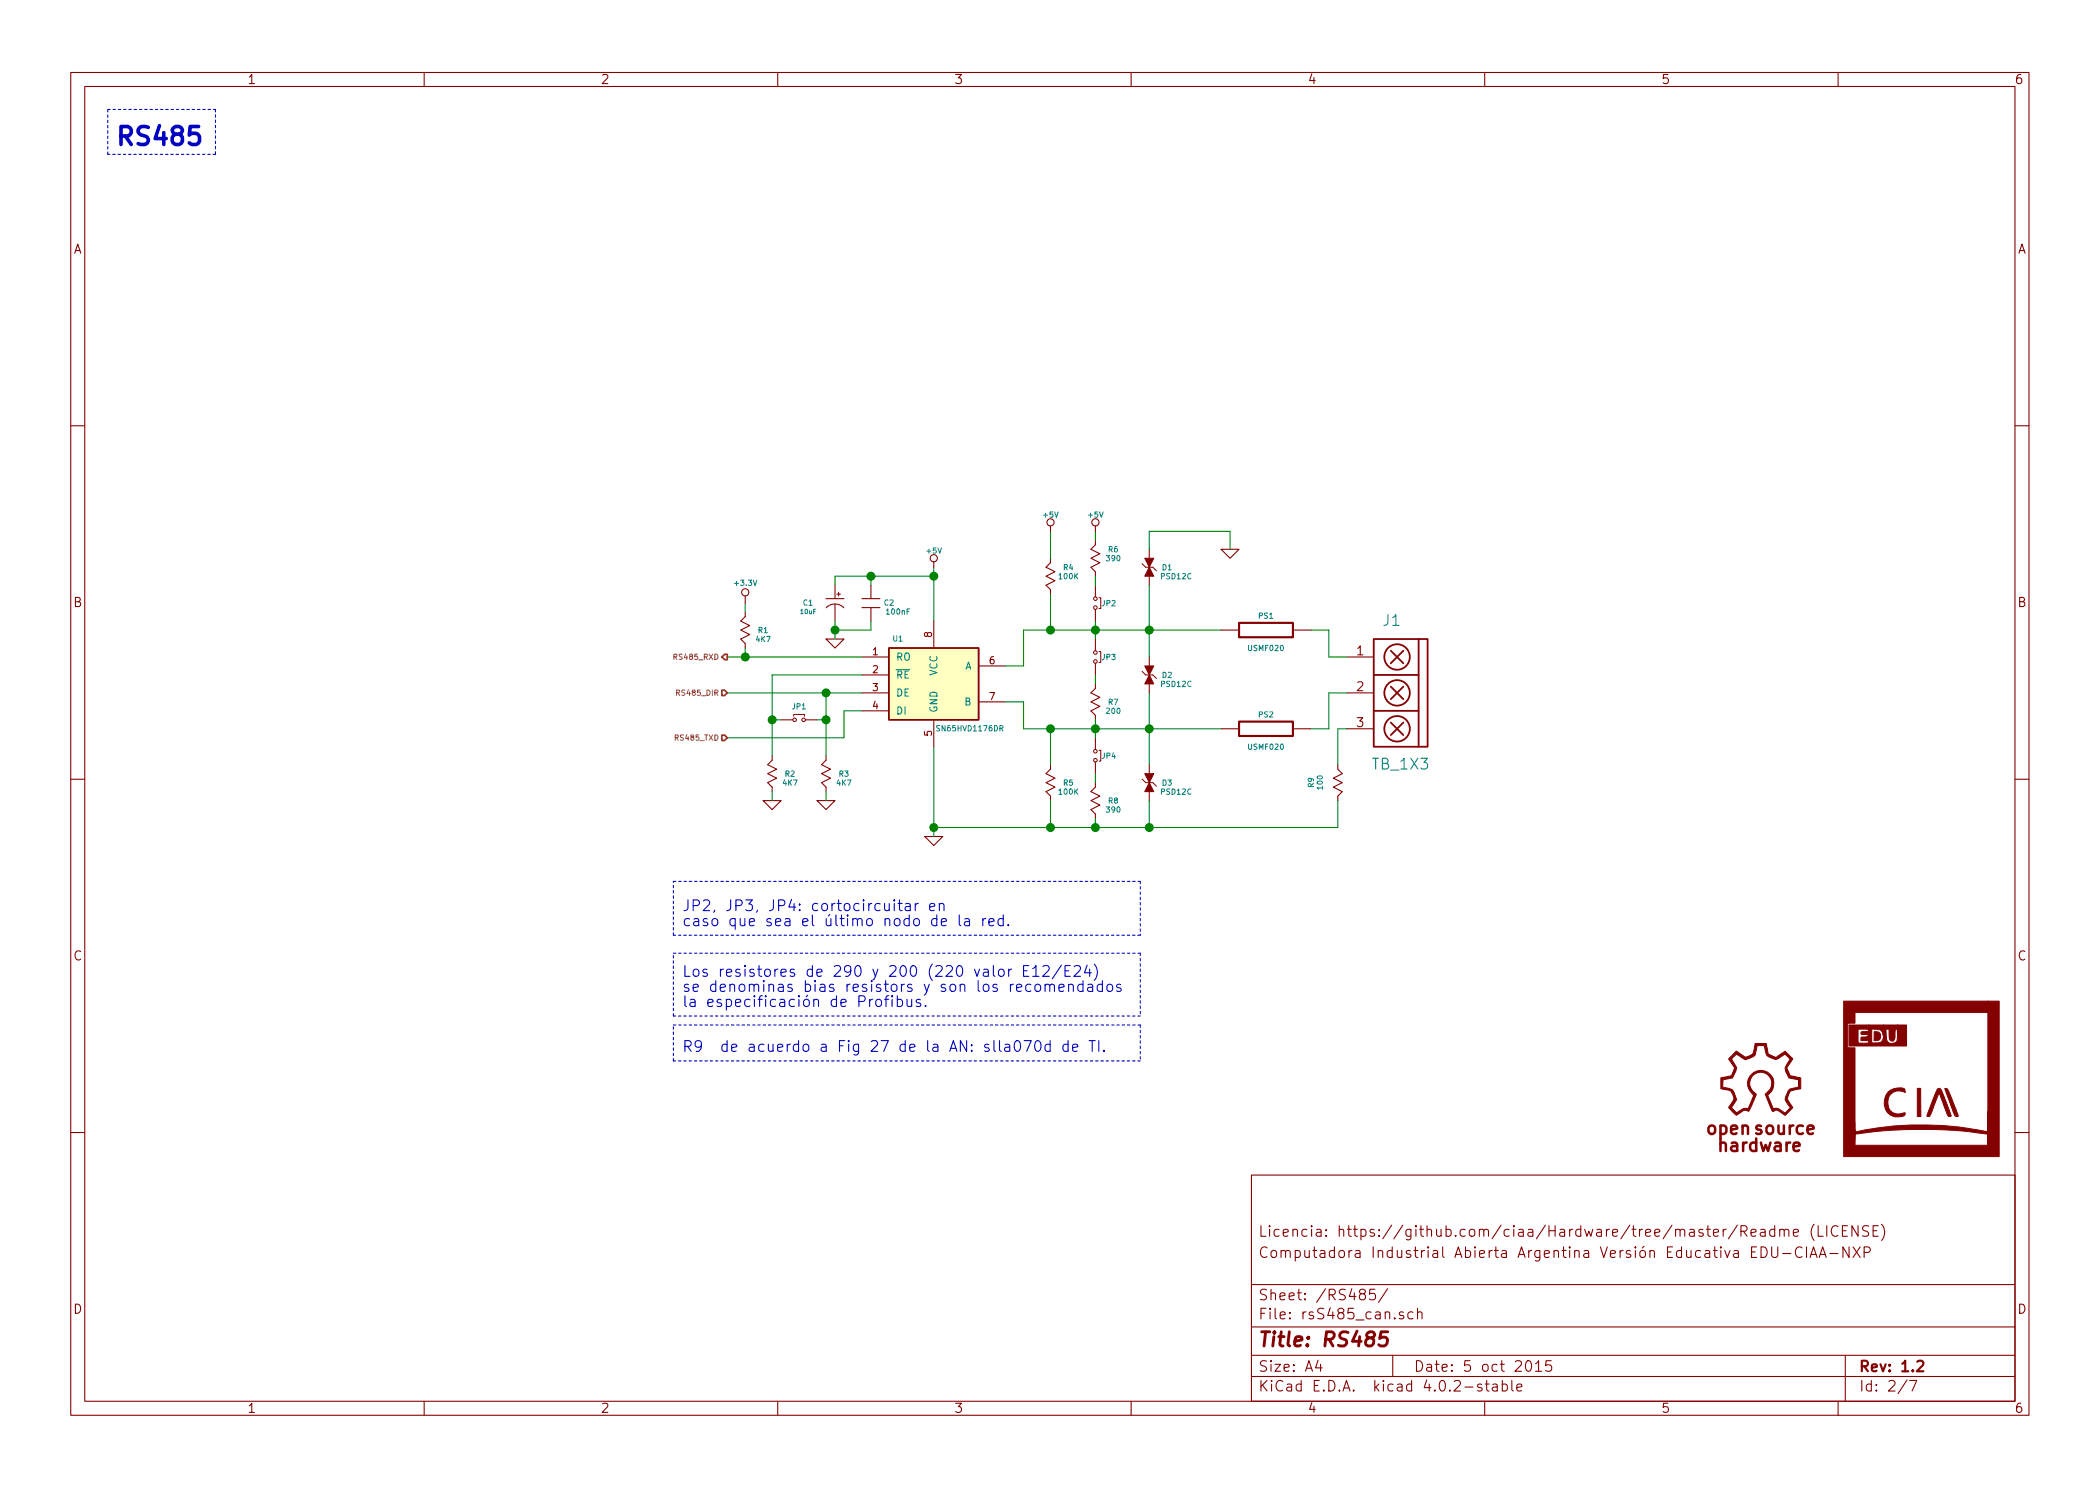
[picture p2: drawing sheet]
<svg xmlns="http://www.w3.org/2000/svg" width="297mm" height="210mm" viewBox="0 0 297 210" stroke-linecap="round" stroke-linejoin="round" font-family="sans-serif">
<g fill="none" stroke="#840000" stroke-width=".15">
<path d="M10 10.3h277v189.9h-277zM12 12.2h273v186.1h-273zM60 10.3v1.9M110 10.3v1.9M160 10.3v1.9M210 10.3v1.9M260 10.3v1.9M10 60.2h2M132.1 79.5v.8M148.6 79v.6l-.6 .7 1.2 .6-1.2 .6 1.2 .7-1.2 .6 .6 .6v.7M148.6 74.4v.8M154.9 76.4v.7l-.6 .6 1.3 .7-1.3 .6 1.3 .6-1.3 .7 .6 .6v.6"/>
<path d="M154.9 74.4v.8M162.6 77.7v1.3M172.7 77.7h2.6l-1.3 1.3zM285 60.2h2M105.4 86.6v.6l-.6 .7 1.2 .6-1.2 .6 1.2 .7-1.2 .6 .6 .7v.6M105.4 84.3v1M116.8 90.4h2.6l-1.3 1.3zM116.8 84.7h2.6M116.9 86a1.72 1.72 0 0 1 2.5 0M118.1 82.8v1.9M118.1 85.5v2.4M118.4 84.1h.5"/>
<path d="M118.6 83.8v.5M121.9 84.7h2.6M121.9 86h2.6M121.9 93h3.8M121.9 95.5h3.8M121.9 98h3.8M123.2 82.8v1.9M123.2 86v1.9M132.1 87.9v3.8M138.4 94.2h3.8M138.4 99.3h3.8M154.9 96.8v.6l-.6 .6 1.3 .7-1.3 .6 1.3 .6-1.3 .7 .6 .6v.6"/>
<path d="M154.9 82.8v1.6M154.9 86.2v1.7M154.9 90.4v1.7M154.9 93.8v1.7M162.6 81.5v1.3M162.6 93v1.2M162.6 96.8v1.2M172.7 89.1h2.6M182.9 89.1h2.5M190.5 93h3.8M190.5 98h3.8M10 110.3h2"/>
<path d="M107.9 113.3h2.6l-1.3 1.2zM109.2 106.9v.7l-.6 .6 1.3 .6-1.3 .7 1.3 .6-1.3 .6 .6 .7v.6M110.5 101.8h1.6M113.9 101.8h1.7M115.6 113.3h2.5l-1.3 1.2zM116.8 106.9v.7l-.6 .6 1.3 .6-1.3 .7 1.3 .6-1.3 .6 .6 .7v.6M121.9 100.6h3.8M130.8 118.4h2.5l-1.2 1.2zM132.1 101.8v3.9M148.6 108.2v.6l-.6 .7 1.2 .6-1.2 .6 1.2 .7-1.2 .6 .6 .6v.7M154.9 110.7v.7l-.6 .6 1.3 .6-1.3 .7 1.3 .6-1.3 .6 .6 .7v.6M154.9 104.4v1.6"/>
<path d="M154.9 107.8v1.7M162.6 108.2v1.3M162.6 112v1.3M172.7 103.1h2.6M182.9 103.1h2.5M189.2 108.2v.6l.7 .7-1.3 .6 1.3 .6-1.3 .7 1.3 .6-.7 .6v.7M190.5 103.1h3.8M285 110.3h2M10 160.2h2M177 166.3h108v32h-108zM249 174l.2-.1 .4 .1 .1 .9M249.7 174.3l-.5 .1-.2 .2v.2l.2 .1 .5-.1"/>
<path d="M250.6 176.4v1.2l.3 .3h.3l.3-.3v-1.2M251 174l-.4-.1-.3 .3 .1 .6 .2 .1 .4-.1M251 173.4v1.5M251.7 174.1a.38 .38 0 0 1 .7 0v.8M251.7 173.9v1M252.2 177.4h1.1M252.4 174.1a.36 .36 0 0 1 .3-.2 .36 .36 0 0 1 .3 .2v.8M253.7 174.4l.7-.1-.1-.3-.4-.1-.2 .2v.7l.2 .1 .4-.1M254.9 176.6a.6 .6 0 0 0-.8 0 .6 .6 0 0 0-.2 .7 .58 .58 0 0 0 .3 .6 .58 .58 0 0 0 .7-.1M255.5 176.4v1.5M256 177.9l.5-1.5 .5 1.5M256.2 177.5h.7"/>
<path d="M256.6 173.2a1.71 1.71 0 0 0 0 2.3M257.2 173.4v1.5h.7M257.3 177.9l.5-1.5 .5 1.5M257.5 177.5h.7M258.4 173.4v1.5M258.8 177.4h1.2M260 173.6a.6 .6 0 0 0-.8 0 .6 .6 0 0 0-.2 .7 .58 .58 0 0 0 .3 .6 .58 .58 0 0 0 .7-.1M260.6 174.1h.5M261.3 173.4h-.7v1.5h.7M261.5 176.4v1.5l-.8-1.5v1.5M262.1 176.4l1 1.5M262.8 173.4v1.5l-.8-1.5v1.5"/>
<path d="M263.1 176.4l-1 1.5M263.7 177.2h.6a.41 .41 0 0 0 .3-.4 .41 .41 0 0 0-.3-.4h-.6v1.5M264.3 173.5l-.2-.1-.5 .1a.35 .35 0 0 0-.2 .4 .35 .35 0 0 0 .3 .2l.5 .2a.35 .35 0 0 1 .1 .3 .35 .35 0 0 1-.3 .3l-.6-.1M264.9 174.1h.6M265.7 173.4h-.8v1.5h.8M266.1 173.2a1.71 1.71 0 0 1 0 2.3M285 160.2h2M60 198.3v1.9M110 198.3v1.9M160 198.3v1.9M177 194.8h108M177 191.8h108"/>
<path d="M177 187.8h108M177 181.8h108M186.4 192.5l-.3 1h.9M186.8 193v1M192.6 183.1l-.3-.3 .1-.2 .2-.2 .4 .1 .1 .2v.2l-.2 .2h-.3a.48 .48 0 0 0-.2 .7l.2 .1h.3l.2-.1a.48 .48 0 0 0-.2-.7M194.5 182.4h-.7l-.1 .7a.62 .62 0 0 1 .7 0l.2 .2-.1 .5-.2 .1h-.4l-.2-.1M196.3 182.3l-1.3 2M197 191.8v3M198.5 185.7a.37 .37 0 0 0-.6 .1v.1a.54 .54 0 0 0 .6 .3l.1 .1-.1 .2-.2 .1-.4-.1M199.8 185.7l-.4-.1-.3 .3 .1 .6 .2 .1 .4-.1M200.5 185.7a.38 .38 0 0 1 .6 .1v.8M200.5 185.1v1.5"/>
<path d="M209.6 195.9a.37 .37 0 0 0-.6 .1v.1a.54 .54 0 0 0 .6 .3l.1 .1-.1 .2-.2 .1-.4-.1M210 198.3v1.9M210.1 195.8h.5M210.3 195.3v1.3l.2 .2h.1M211.2 195.9l.1-.1 .4 .1 .1 .9M211.8 196.2l-.5 .1-.2 .2 .1 .2 .1 .1 .5-.1M212.5 195.9a.48 .48 0 0 1 .6 .1l.1 .1-.1 .6a.48 .48 0 0 1-.6 0M212.5 195.3v1.5M213.8 195.3v1.3l.2 .2M214.6 196.3l.7-.1-.1-.3-.4-.1-.2 .2v.7l.2 .1 .4-.1M215.9 192.7a.35 .35 0 0 1 .4-.2 .35 .35 0 0 1 .3 .3 .77 .77 0 0 1-.5 1.2 .9 .9 0 0 1-.2-1.3zM217.2 193l.4-.5v1.5"/>
<path d="M217.2 194h.9M219.4 192.5h-.7l-.1 .7a.62 .62 0 0 1 .7 0l.2 .2-.1 .5-.2 .1h-.4l-.2-.1M260 198.3v1.9M261 191.8v6.5M269.7 195.2l-1.2 2M270.1 195.3h1l-.6 1.5"/>
<circle cx="132.1" cy="79" r=".51"/>
<circle cx="148.6" cy="73.9" r=".51"/>
<circle cx="154.9" cy="73.9" r=".51"/>
<circle cx="105.4" cy="83.8" r=".51"/>
</g>
<path d="M175.3 88.1h7.6v2.1h-7.6zM175.3 102.1h7.6v2h-7.6zM271.2 192.7l.2-.2 .5 .1a.37 .37 0 0 1 .1 .6l-.9 .8h1" fill="none" stroke="#840000" stroke-width=".3"/>
<path d="M196.3 188.4h-.9l-.3 1 .4-.2h.4l.3 .2a.82 .82 0 0 1-.2 .9l-.2 .1h-.5l-.3-.1" fill="none" stroke="#840000" stroke-width=".41"/>
<g fill="#ffffc2" stroke="#ffffc2" stroke-width=".14">
<path d="M125.7 91.7h12.7v10.1h-12.7z"/>
<path d="M121.9 84.7h2.6z"/>
<path d="M121.9 86h2.6z"/>
</g>
<g fill="none" stroke="#840000" stroke-width=".25">
<path d="M125.7 91.7h12.7v10.1h-12.7zM194.3 90.4h7.6v15.3h-7.6zM194.3 95.5h6.4M196.7 97.1l1.8 1.8M196.7 92.1l1.8 1.7M198.5 97.1l-1.8 1.8M198.5 92.1l-1.8 1.7M200.7 90.4v15.3M194.3 100.6h6.4M196.7 102.2l1.8 1.8M198.5 102.2l-1.8 1.8"/>
<circle cx="197.6" cy="93" r="1.8"/>
<circle cx="197.6" cy="98" r="1.8"/>
<circle cx="197.6" cy="103.1" r="1.8"/>
</g>
<g fill="#840000" stroke="#840000" stroke-width=".14">
<path d="M163.1 80.3l.5 .5z"/>
<path d="M162.1 80.3h1z"/>
<path d="M161.5 79.8l.6 .5z"/>
<path d="M162.6 80.3l.6 1.2h-1.3z"/>
<path d="M161.9 79h1.3l-.6 1.3z"/>
<path d="M163.1 95.5l.5 .5z"/>
<path d="M162.1 95.5h1z"/>
<path d="M161.5 95l.6 .5z"/>
<path d="M162.6 95.5l.6 1.3h-1.3z"/>
<path d="M161.9 94.2h1.3l-.6 1.3z"/>
<path d="M163.1 110.7l.5 .5z"/>
<path d="M162.1 110.7h1z"/>
<path d="M161.5 110.2l.6 .5z"/>
<path d="M162.6 110.7l.6 1.3h-1.3z"/>
<path d="M161.9 109.5h1.3l-.6 1.2z"/>
<path d="M271.2 154h.5v4h-.5z"/>
<path d="M265.1 146a.68 .68 0 0 1 .9 .6 .68 .68 0 0 1-.9 .6z"/>
<path d="M275.1 154h.3l.2 .4 1.4 3.5a.38 .38 0 0 1-.4 0 .38 .38 0 0 1-.2-.3z"/>
<path d="M267.1 154.5a2.38 2.38 0 0 1 2.3-.5l.1 .6a1.66 1.66 0 0 0-2 .2 1.66 1.66 0 0 0-.3 2 1.59 1.59 0 0 0 2.1 .6h.1l.1 .2a.69 .69 0 0 1-.9 .4 1.88 1.88 0 0 1-2-2.6z"/>
<path d="M274.1 154h.3l.3 .4 1.3 3.5-.1 .1h-.3l-.1-.2-1.2-3.2-1.3 3.2-.2 .2-.3-.1 1.2-3z"/>
<path d="M260.8 141.7h20.4v1.6h-18.8v1.5h-1v3.5h1l.1 11.8a44.8 44.8 0 0 1 17.6-.2l1 .2 .1-2.9v4.8l-.1-1.5a66.5 66.5 0 0 0-18.7 0v1.5h18.8v-20.3h1.6v21.9h-22z"/>
<path d="M261.5 145h2.8v.8l-.2-.2h-1.3v1.7v.3h.1h1.4v-.2l-.1-.1-1-.1 .1-.4 .9-.2-.1-.2-.8-.1-.1-.1 .1-.2 1-.1v-.9h2.1v1.5l-.1-.3a.81 .81 0 0 0-1-.6h-.6v2h.6a.85 .85 0 0 0 1.1-1.1v-1.5h2v1.4l-.1-.8-.2 .1-.1 .4a1.2 1.2 0 0 1-.3 1.2h-.3a1.12 1.12 0 0 1-.2-1v-.7h-.4v1.2a.78 .78 0 0 0 .8 .9 .78 .78 0 0 0 .8-.9v-1.8h1.3v3h-8.2z"/>
<path d="M245.6 148.7l1.3 .9 .5-.2a1.01 1.01 0 0 0 .8-1.1l.1-.7h1.5l.3 1.5 1.1 .5 1.3-.9 1.1 1.1-.9 1.3 .5 1.1 1.2 .2v.9v-.5l-1.4-.3a2.71 2.71 0 0 1-.5-1.4l.7-1.2-.7-.8-.9 .7a1.45 1.45 0 0 1-1.6-.4l-.2-.4-.2-1.1h-1.1l-.1 .9a.81 .81 0 0 1-.8 .9l-.3 .1a.85 .85 0 0 1-1.1-.3l-.6-.3h-.1l-.6 .7 .4 .5a.99 .99 0 0 1 0 1.5l-.2 .6-1.4 .3v1l.4 .1a1.21 1.21 0 0 1 1.4 1.2l.1 .5-.7 1.1 .7 .7 1-.6 .7 .1 .8-1.9a1.9 1.9 0 0 1-.3-3.1 1.9 1.9 0 0 1 3 .7 2.07 2.07 0 0 1-.8 2.4l.8 1.9 .3-.1a.95 .95 0 0 1 .9 .3l.5 .4 .7-.8-.5-.8a.83 .83 0 0 1 .1-1.1 .8 .8 0 0 1 .7-.8l.8-.2 .1-1.4 .3 .1v1.5l-1.3 .3a1.47 1.47 0 0 0-.5 1.3l.7 1.1-1.1 1.1-.6-.4a.73 .73 0 0 0-1.1-.1l-.2-.2-.9-2.3a1.85 1.85 0 0 0 .9-1.8 1.57 1.57 0 0 0-2.4-1.1 1.57 1.57 0 0 0-.1 2.6l.3 .3-1 2.4a.91 .91 0 0 0-1.2 .2l-.6 .4-.5-.4-.6-.7 .4-.5a1.21 1.21 0 0 0-.1-1.8l-1.4-.4v-1.5l1.5-.3 .5-1.1-.9-1.3z"/>
</g>
<g fill="none" stroke="#840000" stroke-width=".14">
<path d="M155.4 92.2h.3v1.5h-.3M155.4 84.6h.3v1.5h-.3M112.3 101.3v-.2h1.5v.2M155.4 106.2h.3v1.5h-.3"/>
<circle cx="154.9" cy="93.6" r=".25"/>
<circle cx="154.9" cy="84.7" r=".25"/>
<circle cx="154.9" cy="92.3" r=".25"/>
<circle cx="154.9" cy="86" r=".25"/>
<circle cx="112.4" cy="101.8" r=".25"/>
<circle cx="113.7" cy="101.8" r=".25"/>
<circle cx="154.9" cy="107.6" r=".25"/>
<circle cx="154.9" cy="106.3" r=".25"/>
</g>
<g fill="none" stroke="#0000c2" stroke-width=".15">
<path d="M127 127.8h.6M127.2 127.3v1.3l.1 .2h.3M128.1 127.9l.1-.1 .5 .1 .1 .9M128.8 128.2l-.6 .1a.3 .3 0 0 0-.2 .3 .3 .3 0 0 0 .2 .2h.6M129.5 127.8v1M129.9 127.8l-.3 .1-.1 .2M131.5 128.3l.7-.1v-.3l-.5-.1-.2 .3 .1 .7h.1h.5M132.9 128a.38 .38 0 0 1 .6 .1v.7M132.9 127.8v1M133.1 130.5l.8-.2-.1-.3h-.4l-.3 .2 .1 .7 .2 .1 .4-.1M135.7 129.5v1.3l.2 .2M136.5 130h.1h.5v1"/>
<path d="M137.1 130.3l-.5 .1a.3 .3 0 0 0-.2 .3 .3 .3 0 0 0 .2 .3l.5-.1M139 130v1M139.4 130h-.2l-.2 .3M139.9 130.5l.7-.2-.1-.3h-.4l-.2 .2 .1 .7 .1 .1 .4-.1M141.9 130a.48 .48 0 0 0-.7 .1v.6a.48 .48 0 0 0 .7 .2M141.9 129.5v1.5M142.6 130.8l.1 .1-.1 .1-.1-.1 .1-.1v.2M142.7 137.1v1M143.1 137.1l-.3 .1-.1 .2M144.8 137.4h.5M145.5 136.6h-.7v1.5h.7M146.1 137.1l.4-.5v1.5"/>
<path d="M146.5 139.4a.42 .42 0 0 1 .4-.1 .42 .42 0 0 1 .3 .3v.4a.43 .43 0 0 1-.4 .3 .43 .43 0 0 1-.4-.3zM147.5 136.8l.3-.2h.3l.2 .2 .1 .3-.1 .2-.8 .8h.9M147.8 139.4a.38 .38 0 0 1 .7 .1v.8M147.8 139.3v1M148.5 139.5a.35 .35 0 0 1 .3-.3 .35 .35 0 0 1 .3 .3v.8M149.8 139.8l.7-.2-.1-.3h-.4l-.2 .2 .1 .7 .1 .1 .4-.1M150.1 136.5l-1.3 2M150.6 137.4h.6M151.2 139.4a.38 .38 0 0 1 .6 .1v.8M151.2 139.3v1M151.4 136.6h-.8v1.5h.8M151.9 136.8l.3-.2h.3l.3 .2v.3v.2l-.9 .8h.9"/>
<path d="M153.2 139.3a.48 .48 0 0 0-.7 .1v.6a.48 .48 0 0 0 .7 .2M153.2 138.8v1.5M153.8 136.5l-.4 1.1h1M153.9 139.3h.2h.4l.1 1M154.1 137.1v1M154.6 139.6l-.5 .1a.3 .3 0 0 0-.3 .3 .3 .3 0 0 0 .3 .3l.5-.1M154.8 136.4a1.75 1.75 0 0 1 0 2.3M155.9 139.3a.48 .48 0 0 0-.6 .1l-.1 .6a.48 .48 0 0 0 .7 .2M155.9 138.8v1.5M156.6 139.4a.42 .42 0 0 1 .5-.1 .42 .42 0 0 1 .3 .3v.4a.43 .43 0 0 1-.4 .3 .43 .43 0 0 1-.4-.3zM158.5 139.3h-.3l-.3 .2 .1 .2 .5 .1 .1 .2-.1 .2-.1 .1-.5-.1M124 141.5a.42 .42 0 0 1 .4-.1 .42 .42 0 0 1 .3 .3v.4a.43 .43 0 0 1-.4 .3 .43 .43 0 0 1-.4-.3z"/>
<path d="M125.7 140.9l-.3 .1-.1 .1v1.3M126.2 141.4v1M126.9 141.5a.48 .48 0 0 1 .7 0l.1 .6a.48 .48 0 0 1-.8 .2M126.9 140.9v1.5M128.3 141.4v.8a.38 .38 0 0 0 .7 .1M129 141.4v1M130.2 141.5l-.4-.1-.2 .2 .1 .2 .5 .2 .1 .1-.1 .2-.2 .1-.4-.1M130.9 142.3h.1l-.1 .1-.1-.1h.1v.1M143.6 147.4a.36 .36 0 0 1 .4-.2 .36 .36 0 0 1 .3 .3 .77 .77 0 0 1-.5 1.3 .89 .89 0 0 1-.2-1.4zM144.9 147.2h1l-.7 1.6M146.5 147.4a.36 .36 0 0 1 .4-.2 .36 .36 0 0 1 .3 .3 .77 .77 0 0 1-.5 1.3 .89 .89 0 0 1-.2-1.4zM148.5 147.8a.48 .48 0 0 0-.6 .1l-.1 .6a.48 .48 0 0 0 .7 .2"/>
<path d="M148.5 147.2v1.6M151.1 147.8a.48 .48 0 0 0-.7 .1l-.1 .6a.48 .48 0 0 0 .8 .2M151.1 147.2v1.6M151.7 148.3l.8-.2-.1-.3-.5-.1-.2 .3 .1 .7 .1 .1 .5-.1M154.1 147.2h.8M154.5 147.2v1.6M155.4 147.2v1.6M156.2 148.6v.1v.1l-.1-.1 .1-.1v.2"/>
</g>
<g fill="none" stroke="#008400" stroke-width=".15">
<path d="M148.6 75.2v3.8M154.9 75.2v1.2M162.6 77.7v-2.5h11.4v2.5M102.9 93h19M102.9 98h19M105.4 85.3v1.3M105.4 91.7v1.3M116.8 98v8.9M118.1 87.9v2.5M121.9 95.5h-12.7v11.4M123.2 87.9v1.2h-5.1M123.2 81.5v1.3"/>
<path d="M132.1 80.3v7.6M132.1 81.5h-14v1.3M142.2 99.3h2.6v3.8h27.9M148.6 84.1v5M154.9 81.5v1.3M154.9 87.9v2.5M154.9 95.5v1.3M162.6 82.8v10.2M162.6 98v10.2M172.7 89.1h-27.9v5.1h-2.6M185.4 89.1h2.6v3.9h2.5M190.5 98h-2.5v5.1h-2.6"/>
<path d="M109.2 112v1.3M109.2 101.8h1.3M115.6 101.8h1.2M116.8 112v1.3M121.9 100.6h-2.5v3.8h-16.5M132.1 105.7v12.7M148.6 103.1v5.1M148.6 113.3v3.8M154.9 101.8v2.6M154.9 109.5v1.2M154.9 115.8v1.3M162.6 113.3v3.8"/>
<path d="M189.2 113.3v3.8h-57.1M190.5 103.1h-1.3v5.1"/>
</g>
<g fill="#008400" stroke="#008400" stroke-width=".25">
<circle cx="132.1" cy="81.5" r=".51"/>
<circle cx="148.6" cy="89.1" r=".51"/>
<circle cx="148.6" cy="103.1" r=".51"/>
<circle cx="162.6" cy="103.1" r=".51"/>
<circle cx="154.9" cy="103.1" r=".51"/>
<circle cx="154.9" cy="89.1" r=".51"/>
<circle cx="162.6" cy="89.1" r=".51"/>
<circle cx="118.1" cy="89.1" r=".51"/>
<circle cx="123.2" cy="81.5" r=".51"/>
<circle cx="148.6" cy="117.1" r=".51"/>
<circle cx="162.6" cy="117.1" r=".51"/>
<circle cx="154.9" cy="117.1" r=".51"/>
<circle cx="132.1" cy="117.1" r=".51"/>
<circle cx="116.8" cy="101.8" r=".51"/>
<circle cx="109.2" cy="101.8" r=".51"/>
<circle cx="116.8" cy="98" r=".51"/>
<circle cx="105.4" cy="93" r=".51"/>
</g>
<path d="M102.1 97.7h.4l.4 .3-.4 .4h-.4zM102.5 92.6h.4v.7h-.4l-.4-.3zM102.1 104h.4l.4 .4-.4 .4h-.4z" fill="none" stroke="#848400" stroke-width=".25"/>
<path d="M95.3 92.9h.4v-.3h-.4v.7M95.7 98h.4v-.3l-.4-.1v.8" fill="none" stroke="#848400" stroke-width=".14"/>
<g fill="none" stroke="#0000c2" stroke-width=".15" stroke-dasharray=".3 .4">
<path d="M15.2 15.5h15.3M30.5 15.5v6.3M15.2 21.8v-6.3M30.5 21.8h-15.3M95.2 124.7h66.1M95.2 132.3v-7.6M95.2 134.9h66.1M161.3 124.7v7.6M161.3 132.3h-66.1M161.3 134.9v8.9M95.2 143.8v-8.9M95.2 145h66.1"/>
<path d="M95.2 150.1v-5.1M161.3 143.8h-66.1M161.3 145v5.1M161.3 150.1h-66.1"/>
</g>
<text font-size="3.5" fill="#0000c2" x="16.5" y="20.6">RS485</text>
<text font-size="2.8" fill="#840000" x="178" y="190.5">Title: RS485</text>
<g font-size="2.5" fill="#840000">
<text x="241.5" y="160.5">open source</text>
<text x="243.4" y="162.9">hardware</text>
</g>
<g font-size="2.1" fill="#008484">
<text x="195.7" y="88.6">J1</text>
<text x="194.2" y="108.9">TB_1X3</text>
</g>
<g font-size="2.1" fill="#0000c2">
<text x="96.5" y="128.9">JP2, JP3, JP4: cortocircuitar en</text>
<text x="96.5" y="131.1">caso que sea el último nodo de la red.</text>
<text x="96.5" y="138.2">Los resistores de 290 y 200 (220 valor E12/E24)</text>
<text x="96.5" y="140.4">se denominas bias resistors y son los recomendados</text>
<text x="96.5" y="142.5">la especificación de Profibus.</text>
<text x="96.5" y="148.8">R9 de acuerdo a Fig 27 de la AN: slla070d de TI.</text>
</g>
<g font-size="2.1" fill="#840000">
<text x="178" y="178">Computadora Industrial Abierta Argentina Versión Educativa EDU-CIAA-NXP</text>
<text x="178" y="175">Licencia: https://github.com/ciaa/Hardware/tree/master/Readme (LICENSE)</text>
<text x="178" y="184">Sheet: /RS485/</text>
<text x="178" y="186.7">File: rsS485_can.sch</text>
<text x="178" y="196.9">KiCad E.D.A. kicad 4.0.2-stable</text>
<text x="178" y="194.1">Size: A4</text>
<text x="200" y="194.1">Date: 5 oct 2015</text>
<text x="263" y="194.1">Rev: 1.2</text>
<text x="263" y="196.9">Id: 2/7</text>
</g>
<g font-size="1.8" fill="#840000">
<text x="35" y="11.9">1</text>
<text x="85" y="11.9">2</text>
<text x="135" y="11.9">3</text>
<text x="185" y="11.9">4</text>
<text x="235" y="11.9">5</text>
<text x="285" y="11.9">6</text>
<text x="10.4" y="35.9">A</text>
<text x="285.4" y="35.9">A</text>
<text x="10.4" y="85.9">B</text>
<text x="285.4" y="85.9">B</text>
<text x="191.9" y="92.7">1</text>
<text x="191.9" y="97.8">2</text>
<text x="191.9" y="102.9">3</text>
<text x="10.4" y="135.9">C</text>
<text x="285.4" y="135.9">C</text>
<text x="10.4" y="185.9">D</text>
<text x="285.4" y="185.9">D</text>
<text x="35" y="199.9">1</text>
<text x="85" y="199.9">2</text>
<text x="135" y="199.9">3</text>
<text x="185" y="199.9">4</text>
<text x="235" y="199.9">5</text>
<text x="285" y="199.9">6</text>
</g>
<g font-size="1.4" fill="#840000">
<text x="123.4" y="92.7">1</text>
<text x="123.4" y="95.2">2</text>
<text x="131.8" y="90.2" transform="rotate(-90 131.8 90.2)">8</text>
<text x="140" y="94">6</text>
<text x="123.4" y="97.8">3</text>
<text x="123.4" y="100.3">4</text>
<text x="140" y="99.1">7</text>
<text x="131.8" y="104.1" transform="rotate(-90 131.8 104.1)">5</text>
</g>
<g font-size="1.4" fill="#008484">
<text x="126.7" y="93.5">RO</text>
<text x="132.6" y="95.7" transform="rotate(-90 132.6 95.7)">VCC</text>
<text x="136.4" y="94.7">A</text>
<text x="126.7" y="96">RE</text>
<text x="126.7" y="98.5">DE</text>
<text x="126.7" y="101.1">DI</text>
<text x="132.6" y="100.8" transform="rotate(-90 132.6 100.8)">GND</text>
<text x="136.4" y="99.8">B</text>
</g>
<g font-size="1.1" fill="#008484">
<text x="147.6" y="73.2">+5V</text>
<text x="154" y="73.2">+5V</text>
<text x="104" y="82.9">+3.3V</text>
<text x="131.1" y="78.3">+5V</text>
<text x="149.8" y="81.9">100K</text>
<text x="150.4" y="80.7">R4</text>
<text x="156.6" y="79.4">390</text>
<text x="156.8" y="78.1">R6</text>
<text x="164.3" y="81.9">PSD12C</text>
<text x="164.4" y="80.7">D1</text>
<text x="107.3" y="89.6">R1</text>
<text x="113.6" y="85.7">C1</text>
<text x="125.1" y="85.7">C2</text>
<text x="125.5" y="86.9">100nF</text>
<text x="155.9" y="85.7">JP2</text>
<text x="178.1" y="87.5">PS1</text>
<text x="107" y="90.8">4K7</text>
<text x="126.3" y="90.7">U1</text>
<text x="155.9" y="93.4">JP3</text>
<text x="164.4" y="95.9">D2</text>
<text x="176.7" y="92.1">USMF020</text>
<text x="112.1" y="100.3">JP1</text>
<text x="156.6" y="101">200</text>
<text x="156.8" y="99.7">R7</text>
<text x="164.3" y="97.2">PSD12C</text>
<text x="178.1" y="101.5">PS2</text>
<text x="132.8" y="103.4">SN65HVD1176DR</text>
<text x="155.9" y="107.3">JP4</text>
<text x="176.7" y="106.1">USMF020</text>
<text x="110.8" y="111.1">4K7</text>
<text x="111.1" y="109.9">R2</text>
<text x="118.4" y="111.1">4K7</text>
<text x="118.7" y="109.9">R3</text>
<text x="149.8" y="112.4">100K</text>
<text x="150.4" y="111.1">R5</text>
<text x="156.8" y="113.7">R8</text>
<text x="164.3" y="112.4">PSD12C</text>
<text x="164.4" y="111.1">D3</text>
<text x="185.8" y="111.4" transform="rotate(-90 185.8 111.4)">R9</text>
<text x="187.1" y="111.6" transform="rotate(-90 187.1 111.6)">100</text>
<text x="156.6" y="115">390</text>
</g>
<g font-size="1.1" fill="#848400">
<text x="95.6" y="93.3">RS485_RXD</text>
<text x="96" y="98.4">RS485_DIR</text>
<text x="95.7" y="104.8">RS485_TXD</text>
</g>
<text font-size=".9" fill="#008484" x="113.3" y="86.9">10uF</text>
</svg>
